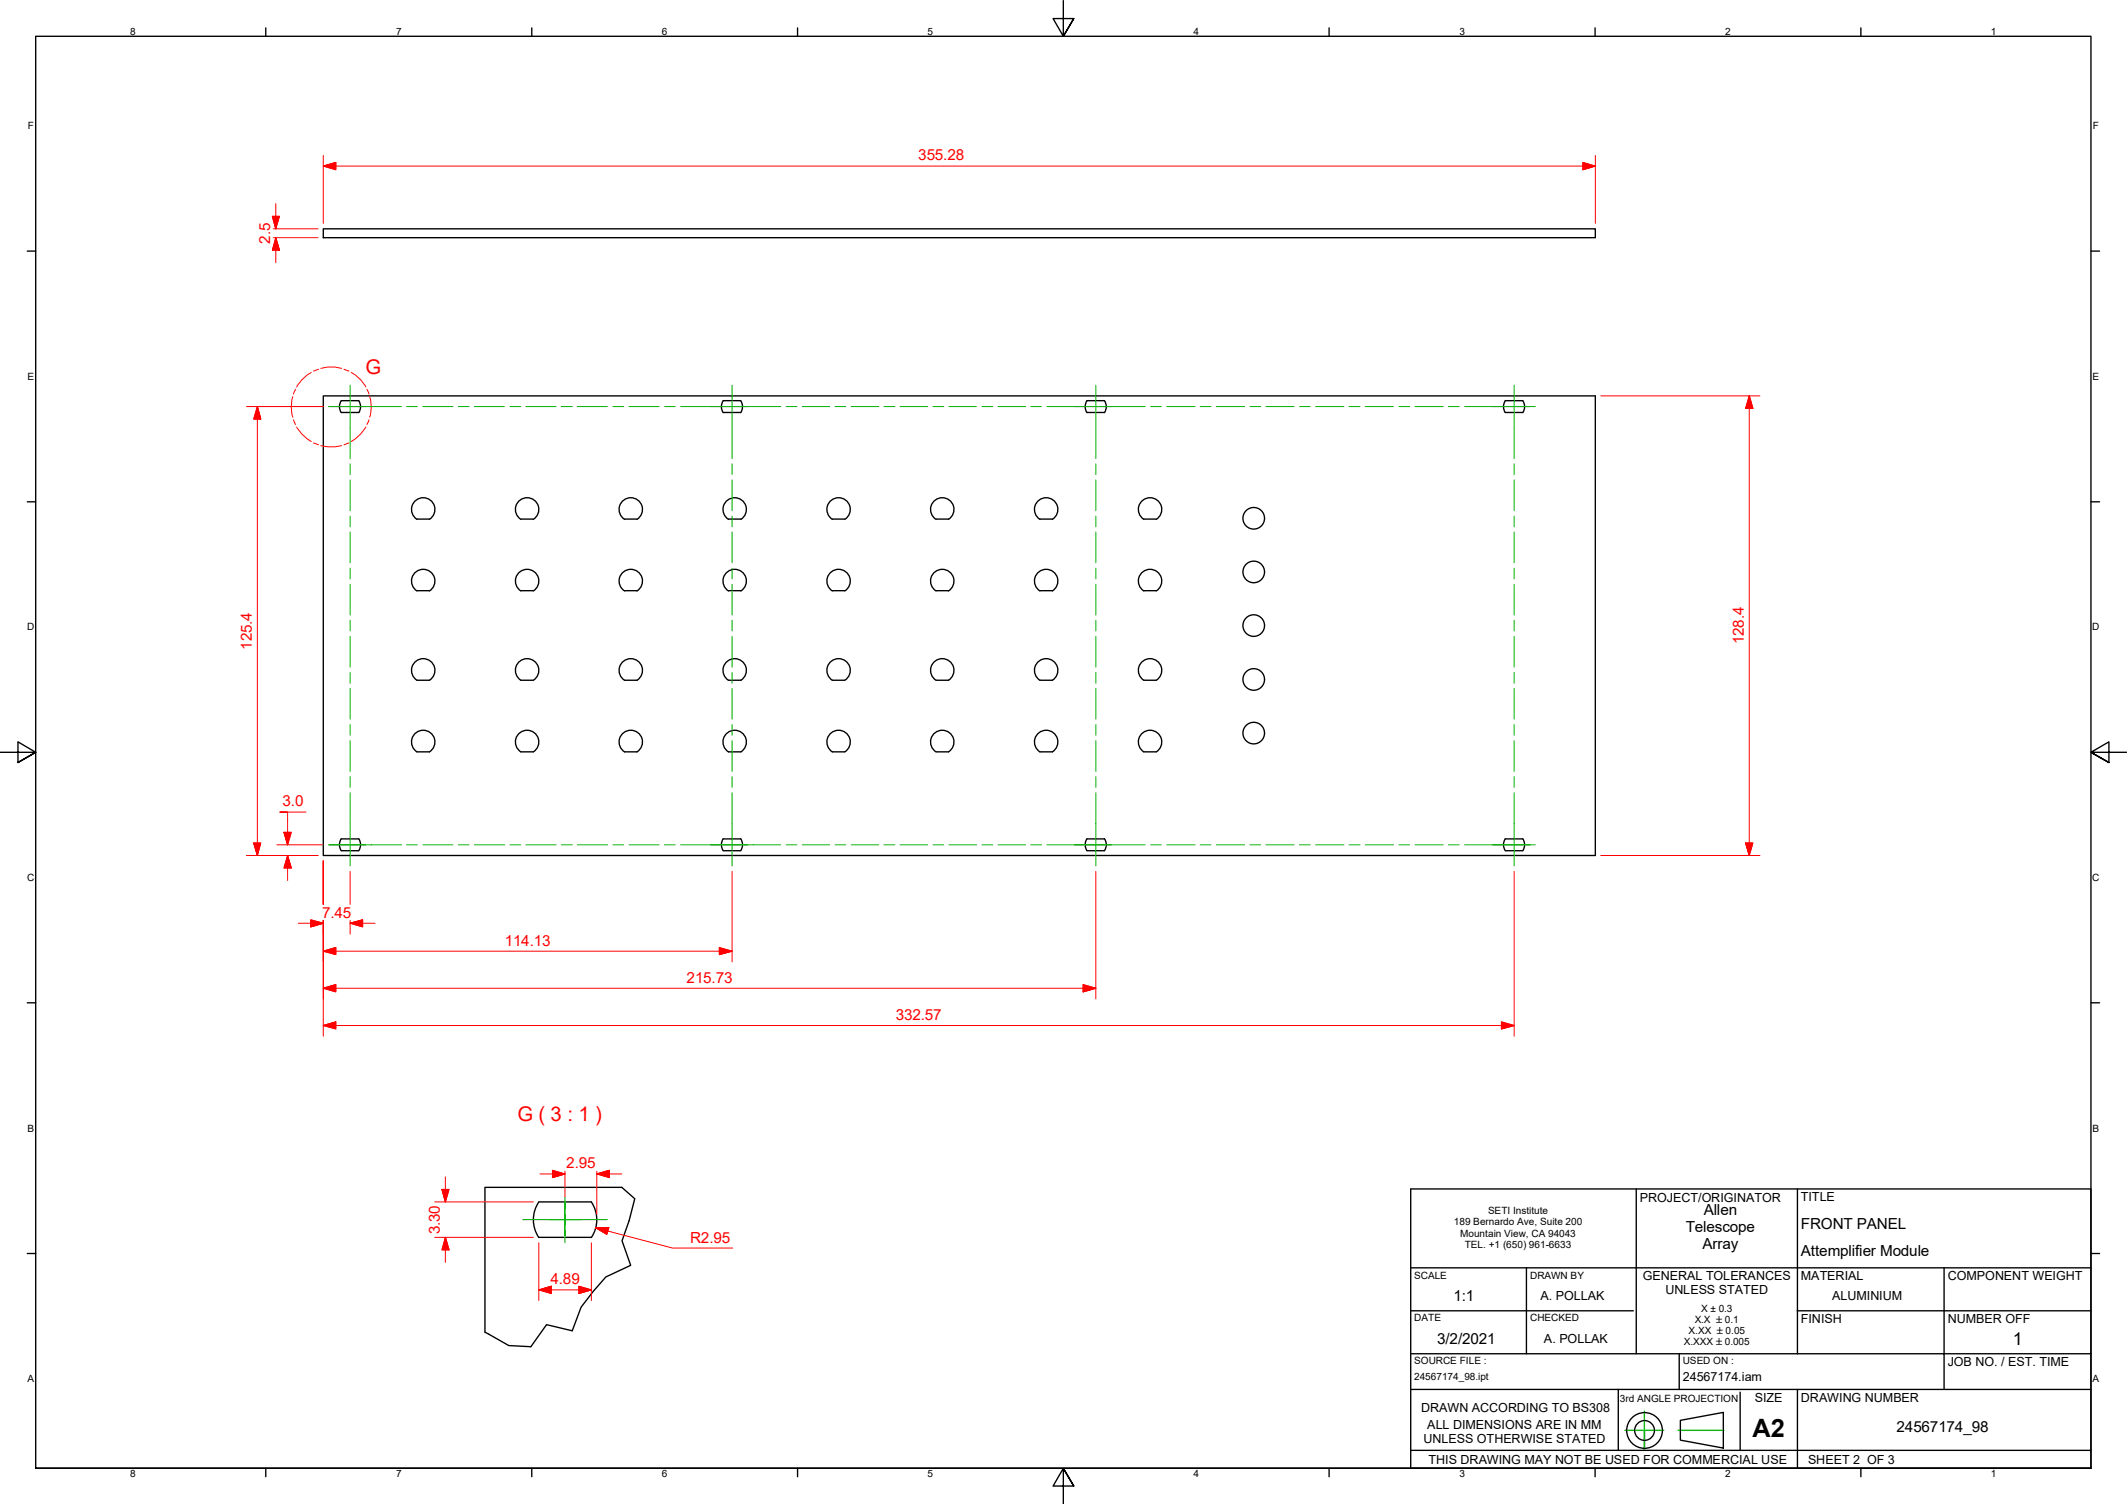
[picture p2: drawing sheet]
<svg xmlns="http://www.w3.org/2000/svg" width="594mm" height="420mm" viewBox="0 0 594 420" stroke-linecap="round" stroke-linejoin="round" font-family="sans-serif">
<!-- layer: Visible Edges(Design Office) -->
<g fill="none" stroke="#000" stroke-width=".38">
<path d="M90.3 63.9h355.3v2.5h-355.3zM90.3 110.6h355.3v128.4h-355.3zM95.3 115.3a2.95 2.95 0 0 1 0-3.3l4.9-.1a3 3 0 0 1 0 3.4M95.3 115.2h4.9M202 115.3a2.95 2.95 0 0 1 0-3.3l4.9-.1a3 3 0 0 1 0 3.4M202 115.2h4.9M303.6 115.3a2.95 2.95 0 0 1 0-3.3l4.9-.1a3 3 0 0 1 0 3.4M303.6 115.2h4.9M420.4 115.3a2.95 2.95 0 0 1 0-3.3l4.9-.1a3 3 0 0 1 0 3.4M420.4 115.2h4.9M116.5 145h3.5M116.5 145.1a3.3 3.3 0 0 1-.8-4.9 3.3 3.3 0 0 1 5 0 3.3 3.3 0 0 1-.8 4.9"/>
<path d="M145.5 145h3.4M145.5 145.1a3.3 3.3 0 0 1-.8-4.9 3.3 3.3 0 0 1 5 0 3.3 3.3 0 0 1-.7 4.9M174.4 145h3.5M174.4 145.1a3.3 3.3 0 0 1-.7-4.9 3.3 3.3 0 0 1 5 0 3.3 3.3 0 0 1-.8 4.9M203.5 145h3.4M203.5 145.1a3.3 3.3 0 0 1-.8-4.9 3.3 3.3 0 0 1 5 0 3.3 3.3 0 0 1-.8 4.9M232.5 145h3.4M232.5 145.1a3.3 3.3 0 0 1-.8-4.9 3.3 3.3 0 0 1 5 0 3.3 3.3 0 0 1-.7 4.9M261.4 145.1a3.3 3.3 0 0 1-.7-4.9 3.3 3.3 0 0 1 5 0 3.3 3.3 0 0 1-.8 4.9M261.5 145h3.4M290.4 145h3.5M290.5 145.1a3.3 3.3 0 0 1-.8-4.9 3.3 3.3 0 0 1 5 0 3.3 3.3 0 0 1-.8 4.9"/>
<path d="M319.5 145h3.4M319.5 145.1a3.3 3.3 0 0 1-.8-4.9 3.3 3.3 0 0 1 5 0 3.3 3.3 0 0 1-.7 4.9M116.5 165h3.5M116.5 165.1a3.3 3.3 0 0 1-.8-4.9 3.3 3.3 0 0 1 5 0 3.3 3.3 0 0 1-.8 4.9M145.5 165h3.4M145.5 165.1a3.3 3.3 0 0 1-.8-4.9 3.3 3.3 0 0 1 5 0 3.3 3.3 0 0 1-.7 4.9M174.4 165h3.5M174.4 165.1a3.3 3.3 0 0 1-.7-4.9 3.3 3.3 0 0 1 5 0 3.3 3.3 0 0 1-.8 4.9M203.5 165h3.4M203.5 165.1a3.3 3.3 0 0 1-.8-4.9 3.3 3.3 0 0 1 5 0 3.3 3.3 0 0 1-.8 4.9M232.5 165h3.4M232.5 165.1a3.3 3.3 0 0 1-.8-4.9 3.3 3.3 0 0 1 5 0 3.3 3.3 0 0 1-.7 4.9"/>
<path d="M261.4 165.1a3.3 3.3 0 0 1-.7-4.9 3.3 3.3 0 0 1 5 0 3.3 3.3 0 0 1-.8 4.9M261.5 165h3.4M290.4 165h3.5M290.5 165.1a3.3 3.3 0 0 1-.8-4.9 3.3 3.3 0 0 1 5 0 3.3 3.3 0 0 1-.8 4.9M319.5 165h3.4M319.5 165.1a3.3 3.3 0 0 1-.8-4.9 3.3 3.3 0 0 1 5 0 3.3 3.3 0 0 1-.7 4.9M116 184.8a3.3 3.3 0 0 1 4.8 .5 3.3 3.3 0 0 1-.9 4.7h-3.4a3.3 3.3 0 0 1-.5-5.2zM145 184.8a3.3 3.3 0 0 1 4.8 .5 3.3 3.3 0 0 1-.8 4.7h-3.5a3.3 3.3 0 0 1-.5-5.2zM174 184.8a3.3 3.3 0 0 1 4.8 .5 3.3 3.3 0 0 1-.9 4.7h-3.5a3.3 3.3 0 0 1-.4-5.2zM203 184.8a3.3 3.3 0 0 1 4.8 .5 3.3 3.3 0 0 1-.9 4.7h-3.4a3.3 3.3 0 0 1-.5-5.2zM235.9 190h-3.4a3.3 3.3 0 0 1-.8-4.9 3.3 3.3 0 0 1 5 0 3.3 3.3 0 0 1-.7 4.9M261.5 190h3.4a3.3 3.3 0 0 0 .8-4.9 3.3 3.3 0 0 0-5 0 3.3 3.3 0 0 0 .7 4.9"/>
<path d="M290 184.8a3.3 3.3 0 0 1 4.8 .5 3.3 3.3 0 0 1-.9 4.7h-3.4a3.3 3.3 0 0 1-.5-5.2zM322.9 190h-3.4a3.3 3.3 0 0 1-.8-4.9 3.3 3.3 0 0 1 5 0 3.3 3.3 0 0 1-.7 4.9M116 204.8a3.3 3.3 0 0 1 4.8 .5 3.3 3.3 0 0 1-.9 4.7h-3.4a3.3 3.3 0 0 1-.5-5.2zM145 204.8a3.3 3.3 0 0 1 4.8 .5 3.3 3.3 0 0 1-.8 4.7h-3.5a3.3 3.3 0 0 1-.5-5.2zM174 204.8a3.3 3.3 0 0 1 4.8 .5 3.3 3.3 0 0 1-.9 4.7h-3.5a3.3 3.3 0 0 1-.4-5.2zM203 204.8a3.3 3.3 0 0 1 4.8 .5 3.3 3.3 0 0 1-.9 4.7h-3.4a3.3 3.3 0 0 1-.5-5.2zM235.9 210h-3.4a3.3 3.3 0 0 1-.8-4.9 3.3 3.3 0 0 1 5 0 3.3 3.3 0 0 1-.7 4.9M261.5 210h3.4a3.3 3.3 0 0 0 .8-4.9 3.3 3.3 0 0 0-5 0 3.3 3.3 0 0 0 .7 4.9M290 204.8a3.3 3.3 0 0 1 4.8 .5 3.3 3.3 0 0 1-.9 4.7h-3.4a3.3 3.3 0 0 1-.5-5.2zM322.9 210h-3.4a3.3 3.3 0 0 1-.8-4.9 3.3 3.3 0 0 1 5 0 3.3 3.3 0 0 1-.7 4.9M95.3 237.6a2.95 2.95 0 0 1 0-3.3l4.9 .1a2.89 2.89 0 0 1 0 3.2M95.3 237.7h4.9"/>
<path d="M202 237.6a2.95 2.95 0 0 1 0-3.3l4.9 .1a2.89 2.89 0 0 1 0 3.2M202 237.7h4.9M303.6 237.6a2.95 2.95 0 0 1 0-3.3l4.9 .1a2.89 2.89 0 0 1 0 3.2M303.6 237.7h4.9M420.4 237.6a2.95 2.95 0 0 1 0-3.3l4.9 .1a2.89 2.89 0 0 1 0 3.2M420.4 237.7h4.9M165.2 335.8h-14.7a8.9 8.9 0 0 0 0 9.9h14.7a8.8 8.8 0 0 0 0-9.9M173.7 331.7h-38.3v40.5"/>
<circle cx="350.2" cy="144.8" r="3"/>
<circle cx="350.2" cy="159.8" r="3"/>
<circle cx="350.2" cy="174.8" r="3"/>
<circle cx="350.2" cy="189.8" r="3"/>
<circle cx="350.2" cy="204.8" r="3"/>
</g>
<!-- layer: Break Lines(Design Office) -->
<path d="M173.7 331.7l3.6 3.2-1.6 6.1-2 5.6 2.4 6.9-6.9 3.2-3.5 4.1-3.4 4.4-2.5 6.6-7.1-1.7-4.4 6.1-6.2-.3-6.7-3.7" fill="none" stroke="#000" stroke-width=".38"/>
<!-- layer: Detail Circle Lines(Design Office) -->
<g fill="none" stroke="#f00" stroke-width=".28">
<path d="M81.8 110.8a9.6 9.6 0 0 0 0 5.8M82 117.3l.5 1.3M82.5 108.8l-.5 1.3M82.9 119.3a11.3 11.3 0 0 0 4 4.1M86.9 104.1a10.1 10.1 0 0 0-4 4M89 103.2l-1.4 .5M89.6 102.9l1.9-.4h2l1.9 .4M96.1 103.2l1.4 .5M98.1 104.1a10.1 10.1 0 0 1 4.1 4M102.2 119.3a11.3 11.3 0 0 1-4.1 4.1M102.5 108.8l.6 1.3M103.1 117.3l-.6 1.3"/>
<path d="M103.3 110.8a9.6 9.6 0 0 1 0 5.8M87.6 123.7l1.4 .5M89.6 124.5l1.9 .3h2l1.9-.3M97.5 123.7l-1.4 .5"/>
</g>
<!-- layer: Sketch Geometry(Design Office) -->
<g fill="none" stroke="#000" stroke-width=".38">
<path d="M74.2 7.8v2.3M148.5 7.8v2.3M222.8 7.8v2.3M297 .2v9.9l-2.9-4.9h5.8l-2.9 4.9 2.9-4.9M371.2 7.8v2.3M445.5 7.8v2.3M519.7 7.8v2.3M7.6 70.1h2.4M584 70.1h2.4M7.6 140.2h2.4M584 140.2h2.4M0 210.2h10l-5-3v5.8l5-2.8-5 2.8"/>
<path d="M594 210.2h-10l5-3v5.8l-5-2.8 5 2.8M7.6 280.1h2.4M584 280.1h2.4M394 332.1h190v78.1h-190zM457 332.1v46.1M502 332.1v46.1M7.6 350.2h2.4M394 354.2h190M426.3 354.2v24M543 354.2v24h41M584 350.2h2.4M394 366.2h62.2"/>
<path d="M394 378.2h108M469 378.2v10M502 366.2h82M502 378.2h41v10M394 388.2h190M452 388.2v17M459.3 399.6v5.3M469.3 396.8l12-2.2v9.9l-12-2.2zM486 388.9v16.3M502 388.2v22M10 410.2v-400.1h574v400.1h-574h574M74.2 410.2v2.3"/>
<path d="M148.5 410.2v2.3M222.8 410.2v2.3M299.9 415.1l-2.9-4.9 2.9 4.9h-5.8l2.9-4.9v10M371.2 410.2v2.3M394 405.2h190M445.5 410.2v2.3M519.7 410.2v2.3"/>
<circle cx="459.3" cy="399.6" r="5"/>
<circle cx="459.3" cy="399.6" r="2.76"/>
</g>
<path d="M453.8 399.6h10.9M459.3 394.2v10.7M468.7 399.6h12.8" fill="none" stroke="#0f0" stroke-width=".38"/>
<!-- layer: Center Mark(Design Office) -->
<path d="M91.8 113.6h10.4M198.5 113.6h10.4M300.1 113.6h10.4M416.9 113.6h10.5M91.8 236h10.4M198.5 236h10.4M300.1 236h10.4M416.9 236h10.5M157.8 336.2v9M146 340.7h16.3M153.4 340.7h16.3" fill="none" stroke="#00b000" stroke-width=".28"/>
<!-- layer: Centerline(Design Office) -->
<g fill="none" stroke="#00b000" stroke-width=".28">
<path d="M91.8 113.6h20.3M97.8 107.6v20.5M113.6 113.6h3M118.1 113.6h8.4M128 113.6h3M132.5 113.6h8.4M142.4 113.6h3M146.9 113.6h8.4M156.8 113.6h3M161.3 113.6h8.4M171.2 113.6h3M175.7 113.6h8.4"/>
<path d="M185.6 113.6h3M190.1 113.6h28M204.5 107.6v20.5M219.6 113.6h3M224.1 113.6h7.6M233.2 113.6h3M237.7 113.6h7.7M246.9 113.6h3M251.4 113.6h7.7M260.6 113.6h3M265 113.6h7.7M274.3 113.6h2.9"/>
<path d="M278.8 113.6h7.6M287.9 113.6h3M292.4 113.6h27.4M306.1 107.6v20.5M321.4 113.6h3M325.9 113.6h7.9M335.2 113.6h3M339.7 113.6h7.9M349.1 113.6h3M353.6 113.6h7.8M363 113.6h3M367.5 113.6h7.8"/>
<path d="M376.8 113.6h3.1M381.3 113.6h7.9M390.7 113.6h3M395.2 113.6h7.9M404.6 113.6h2.9M409.1 113.6h19.7M422.9 107.6v20.5M97.8 129.6v3M97.8 134.1v8.6M204.5 129.6v3M204.5 134.1v8.6M306.1 129.6v3"/>
<path d="M306.1 134.1v8.6M422.9 129.6v3M422.9 134.1v8.6M97.8 144.2v3M97.8 148.6v8.6M97.8 158.7v3M204.5 144.2v3M204.5 148.6v8.6M204.5 158.7v3M306.1 144.2v3M306.1 148.6v8.6M306.1 158.7v3"/>
<path d="M422.9 144.2v3M422.9 148.6v8.6M422.9 158.7v3M97.8 163.2v8.6M97.8 173.3v3M97.8 177.8v8.6M204.5 163.2v8.6M204.5 173.3v3M204.5 177.8v8.6M306.1 163.2v8.6M306.1 173.3v3M306.1 177.8v8.6"/>
<path d="M422.9 163.2v8.6M422.9 173.3v3M422.9 177.8v8.6M97.8 187.9v3M97.8 192.3v8.6M204.5 187.9v3M204.5 192.3v8.6M306.1 187.9v3M306.1 192.3v8.6M422.9 187.9v3M422.9 192.3v8.6M97.8 202.4v3"/>
<path d="M97.8 206.9v8.6M97.8 217v2.9M204.5 202.4v3M204.5 206.9v8.6M204.5 217v2.9M306.1 202.4v3M306.1 206.9v8.6M306.1 217v2.9M422.9 202.4v3M422.9 206.9v8.6M422.9 217v2.9M91.8 236h20.3"/>
<path d="M97.8 221.5v20.4M113.6 236h3M118.1 236h8.4M128 236h3M132.5 236h8.4M142.4 236h3M146.9 236h8.4M156.8 236h3M161.3 236h8.4M171.2 236h3M175.7 236h8.4M185.6 236h3"/>
<path d="M190.1 236h28M204.5 221.5v20.4M219.6 236h3M224.1 236h7.6M233.2 236h3M237.7 236h7.7M246.9 236h3M251.4 236h7.7M260.6 236h3M265 236h7.7M274.3 236h2.9M278.8 236h7.6"/>
<path d="M287.9 236h3M292.4 236h27.4M306.1 221.5v20.4M321.4 236h3M325.9 236h7.9M335.2 236h3M339.7 236h7.9M349.1 236h3M353.6 236h7.8M363 236h3M367.5 236h7.8M376.8 236h3.1"/>
<path d="M381.3 236h7.9M390.7 236h3M395.2 236h7.9M404.6 236h2.9M409.1 236h19.7M422.9 221.5v20.4M157.8 334.3v3.4M157.8 339.3v2.9M157.8 343.7v3.5"/>
</g>
<!-- layer: Dimensions(Design Office) -->
<g fill="none" stroke="#f00" stroke-width=".28">
<path d="M77 56.9v7M90.3 46.4l3.5-1v2zM90.3 46.4h355.3M90.3 43.4v19M442.1 45.4l3.5 1-3.5 1zM445.6 43.4v19M76.1 60.4h1.9l-1 3.5zM76.3 66.4h12.5M76.3 63.9h12.5M77 66.4l1 3.5h-1.9zM77 66.4v7M68.8 113.6h21.5"/>
<path d="M71.9 113.6l.9 3.5h-1.9zM71.9 113.6v125.4M447.1 110.6h44.5M488.6 110.6l1 3.5h-2zM488.6 110.6v128.4M68.8 239h20M70.9 235.5h1.9l-.9 3.5zM77.3 236h13M79.3 232.5h2l-1 3.5zM80.3 239l1 3.5h-2zM80.3 239v7M85.5 226.9h-7.3h2.1v9.1"/>
<path d="M447.1 239h44.5M487.6 235.5h2l-1 3.5zM83.3 257.9h7M86.8 257l3.5 .9-3.5 1zM90.3 240.5v12.1M90.3 257.2v32.3M97.8 257.9l3.5-.9v1.9zM97.8 257.9h7M97.8 243.4v9.2M97.8 257.2v3.8M204.5 243.4v25.3M306.1 243.4v35.7"/>
<path d="M422.9 243.4v46.1M90.3 265.7l3.5-1v2zM90.3 276.1l3.5-1v2zM90.3 265.7h114.2M90.3 276.1h215.8M200.9 264.7l3.6 1-3.6 1zM302.5 275.1l3.6 1-3.6 1zM90.3 286.5l3.5-1v1.9zM90.3 286.5h332.6M419.4 285.5l3.5 1-3.5 .9zM121.4 335.8h27.6M123.4 332.3h2l-1 3.5z"/>
<path d="M124.4 328.8v7M150.8 328h7M154.3 326.9l3.5 1.1-3.5 1zM157.8 327.2v7.1M166.7 328l3.5-1.1v2.1zM166.7 328h7M166.7 327.2v12.1M121.4 345.7h27.6M124.4 345.7l1 3.5h-2zM124.4 345.7v7M150.5 347.2v16.1M161.7 359.3l3.5 1-3.5 1.1z"/>
<path d="M165.2 347.2v16.1M166.4 343l3.7-.1-.6 1.9zM166.4 343l21.4 5.7h16.9M150.5 360.3l3.5-1v2.1zM150.5 360.3h14.7"/>
</g>
<g fill="#f00" stroke="#f00" stroke-width=".28">
<path d="M77 66.4l1 3.5z"/>
<path d="M77 66.4l1 3.5h-1.9z"/>
<path d="M76.1 60.4l.9 3.5z"/>
<path d="M76.1 60.4h1.9l-1 3.5z"/>
<path d="M442.1 47.4l3.5-1z"/>
<path d="M442.1 45.4l3.5 1-3.5 1z"/>
<path d="M90.3 46.4l3.5-1z"/>
<path d="M90.3 46.4l3.5-1v2z"/>
<path d="M488.6 110.6l1 3.5z"/>
<path d="M488.6 110.6l1 3.5h-2z"/>
<path d="M487.6 235.5l1 3.5z"/>
<path d="M487.6 235.5h2l-1 3.5z"/>
<path d="M80.3 239l1 3.5z"/>
<path d="M80.3 239l1 3.5h-2z"/>
<path d="M79.3 232.5l1 3.5z"/>
<path d="M79.3 232.5h2l-1 3.5z"/>
<path d="M70.9 235.5l1 3.5z"/>
<path d="M70.9 235.5h1.9l-.9 3.5z"/>
<path d="M71.9 113.6l.9 3.5z"/>
<path d="M71.9 113.6l.9 3.5h-1.9z"/>
<path d="M86.8 258.9l3.5-1z"/>
<path d="M86.8 257l3.5 .9-3.5 1z"/>
<path d="M97.8 257.9l3.5-.9z"/>
<path d="M97.8 257.9l3.5-.9v1.9z"/>
<path d="M90.3 265.7l3.5-1z"/>
<path d="M90.3 265.7l3.5-1v2z"/>
<path d="M200.9 266.7l3.6-1z"/>
<path d="M200.9 264.7l3.6 1-3.6 1z"/>
<path d="M90.3 276.1l3.5-1z"/>
<path d="M90.3 276.1l3.5-1v2z"/>
<path d="M302.5 277.1l3.6-1z"/>
<path d="M302.5 275.1l3.6 1-3.6 1z"/>
<path d="M90.3 286.5l3.5-1z"/>
<path d="M90.3 286.5l3.5-1v1.9z"/>
<path d="M419.4 287.4l3.5-.9z"/>
<path d="M419.4 285.5l3.5 1-3.5 .9z"/>
<path d="M123.4 332.3l1 3.5z"/>
<path d="M123.4 332.3h2l-1 3.5z"/>
<path d="M124.4 345.7l1 3.5z"/>
<path d="M124.4 345.7l1 3.5h-2z"/>
<path d="M166.4 343l3.7-.1z"/>
<path d="M166.4 343l3.7-.1-.6 1.9z"/>
<path d="M161.7 361.4l3.5-1.1z"/>
<path d="M161.7 359.3l3.5 1-3.5 1.1z"/>
<path d="M150.5 360.3l3.5-1z"/>
<path d="M150.5 360.3l3.5-1v2.1z"/>
<path d="M154.3 329l3.5-1z"/>
<path d="M154.3 326.9l3.5 1.1-3.5 1z"/>
<path d="M166.7 328l3.5-1.1z"/>
<path d="M166.7 328l3.5-1.1v2.1z"/>
</g>
<text font-size="7" fill="#020000" x="489.5" y="401.4">A2</text>
<g font-size="5.7" fill="#f00">
<text x="102.1" y="104.6">G</text>
<text x="144.5" y="313.2">G ( 3 : 1 )</text>
</g>
<text font-size="5" fill="#020000" x="562.2" y="375.6">1</text>
<g font-size="4.3" fill="#f00">
<text x="256.5" y="44.8">355.28</text>
<text x="75.5" y="68.1" transform="rotate(-90 75.5 68.1)">2.5</text>
<text x="70.3" y="181.5" transform="rotate(-90 70.3 181.5)">125.4</text>
<text x="487" y="180" transform="rotate(-90 487 180)">128.4</text>
<text x="78.9" y="225.3">3.0</text>
<text x="90" y="256.4">7.45</text>
<text x="141" y="264.1">114.13</text>
<text x="191.8" y="274.6">215.73</text>
<text x="250.2" y="284.9">332.57</text>
<text x="158.2" y="326.4">2.95</text>
<text x="122.9" y="344.8" transform="rotate(-90 122.9 344.8)">3.30</text>
<text x="192.8" y="347.1">R2.95</text>
<text x="153.7" y="358.8">4.89</text>
</g>
<g font-size="4.3">
<text x="475.9" y="339.5">Allen</text>
<text x="470.9" y="344.2">Telescope</text>
<text x="503" y="343.2">FRONT PANEL</text>
<text x="475.5" y="348.9">Array</text>
<text x="503" y="351">Attemplifier Module</text>
<text x="406" y="363.4">1:1</text>
<text x="401.4" y="375.4">3/2/2021</text>
<text x="529.7" y="400">24567174_98</text>
</g>
<g font-size="3.5">
<text x="458" y="335.7">PROJECT/ORIGINATOR</text>
<text x="503" y="335.6">TITLE</text>
<text x="458.9" y="357.7">GENERAL TOLERANCES</text>
<text x="503" y="357.7">MATERIAL</text>
<text x="544" y="357.7">COMPONENT WEIGHT</text>
<text x="430.3" y="363.1">A. POLLAK</text>
<text x="465.1" y="361.6">UNLESS STATED</text>
<text x="511.7" y="363.1">ALUMINIUM</text>
<text x="503" y="369.7">FINISH</text>
<text x="431.2" y="375.1">A. POLLAK</text>
<text x="396.9" y="394.4">DRAWN ACCORDING TO BS308</text>
<text x="490.1" y="391.7">SIZE</text>
<text x="503" y="391.7">DRAWING NUMBER</text>
<text x="398.7" y="399.1">ALL DIMENSIONS ARE IN MM</text>
<text x="397.6" y="403">UNLESS OTHERWISE STATED</text>
<text x="399" y="408.9">THIS DRAWING MAY NOT BE USED FOR COMMERCIAL USE</text>
</g>
<g font-size="3.5" fill="#020000">
<text x="544" y="369.7">NUMBER OFF</text>
<text x="544" y="381.7">JOB NO. / EST. TIME</text>
<text x="470" y="385.7">24567174.iam</text>
<text x="505" y="408.9">SHEET 2 OF 3</text>
</g>
<g font-size="2.8">
<text x="36.3" y="9.8">8</text>
<text x="110.6" y="9.8">7</text>
<text x="184.8" y="9.8">6</text>
<text x="259.1" y="9.8">5</text>
<text x="333.4" y="9.8">4</text>
<text x="407.6" y="9.8">3</text>
<text x="481.8" y="9.8">2</text>
<text x="556.1" y="9.8">1</text>
<text x="7.7" y="36.2">F</text>
<text x="584.5" y="36.2">F</text>
<text x="7.7" y="106.2">E</text>
<text x="584.5" y="106.2">E</text>
<text x="7.6" y="176.1">D</text>
<text x="584.4" y="176.1">D</text>
<text x="7.6" y="246.2">C</text>
<text x="584.4" y="246.2">C</text>
<text x="7.7" y="316.1">B</text>
<text x="584.5" y="316.1">B</text>
<text x="415.6" y="339.1">SETI Institute</text>
<text x="406.1" y="342.3">189 Bernardo Ave, Suite 200</text>
<text x="407.9" y="345.5">Mountain View, CA 94043</text>
<text x="409.1" y="348.6">TEL. +1 (650) 961-6633</text>
<text x="395" y="357.2">SCALE</text>
<text x="427.4" y="357.2">DRAWN BY</text>
<text x="395" y="369.2">DATE</text>
<text x="427.4" y="369.2">CHECKED</text>
<text x="473.3" y="369.7">X.X ±0.1</text>
<text x="475.1" y="366.6">X ± 0.3</text>
<text x="470.3" y="375.6">X.XXX ±0.005</text>
<text x="471.6" y="372.7">X.XX ±0.05</text>
<text x="7.7" y="386.2">A</text>
<text x="584.5" y="386.2">A</text>
<text x="36.3" y="412.5">8</text>
<text x="110.6" y="412.5">7</text>
<text x="184.8" y="412.5">6</text>
<text x="259.1" y="412.5">5</text>
<text x="333.4" y="412.5">4</text>
<text x="407.6" y="412.5">3</text>
<text x="481.8" y="412.5">2</text>
<text x="556.1" y="412.5">1</text>
</g>
<g font-size="2.8" fill="#020000">
<text x="395" y="381.2">SOURCE FILE :</text>
<text x="470" y="381.2">USED ON :</text>
<text x="395" y="385.6">24567174_98.ipt</text>
<text x="452.4" y="391.6">3rd ANGLE PROJECTION</text>
</g>
</svg>
